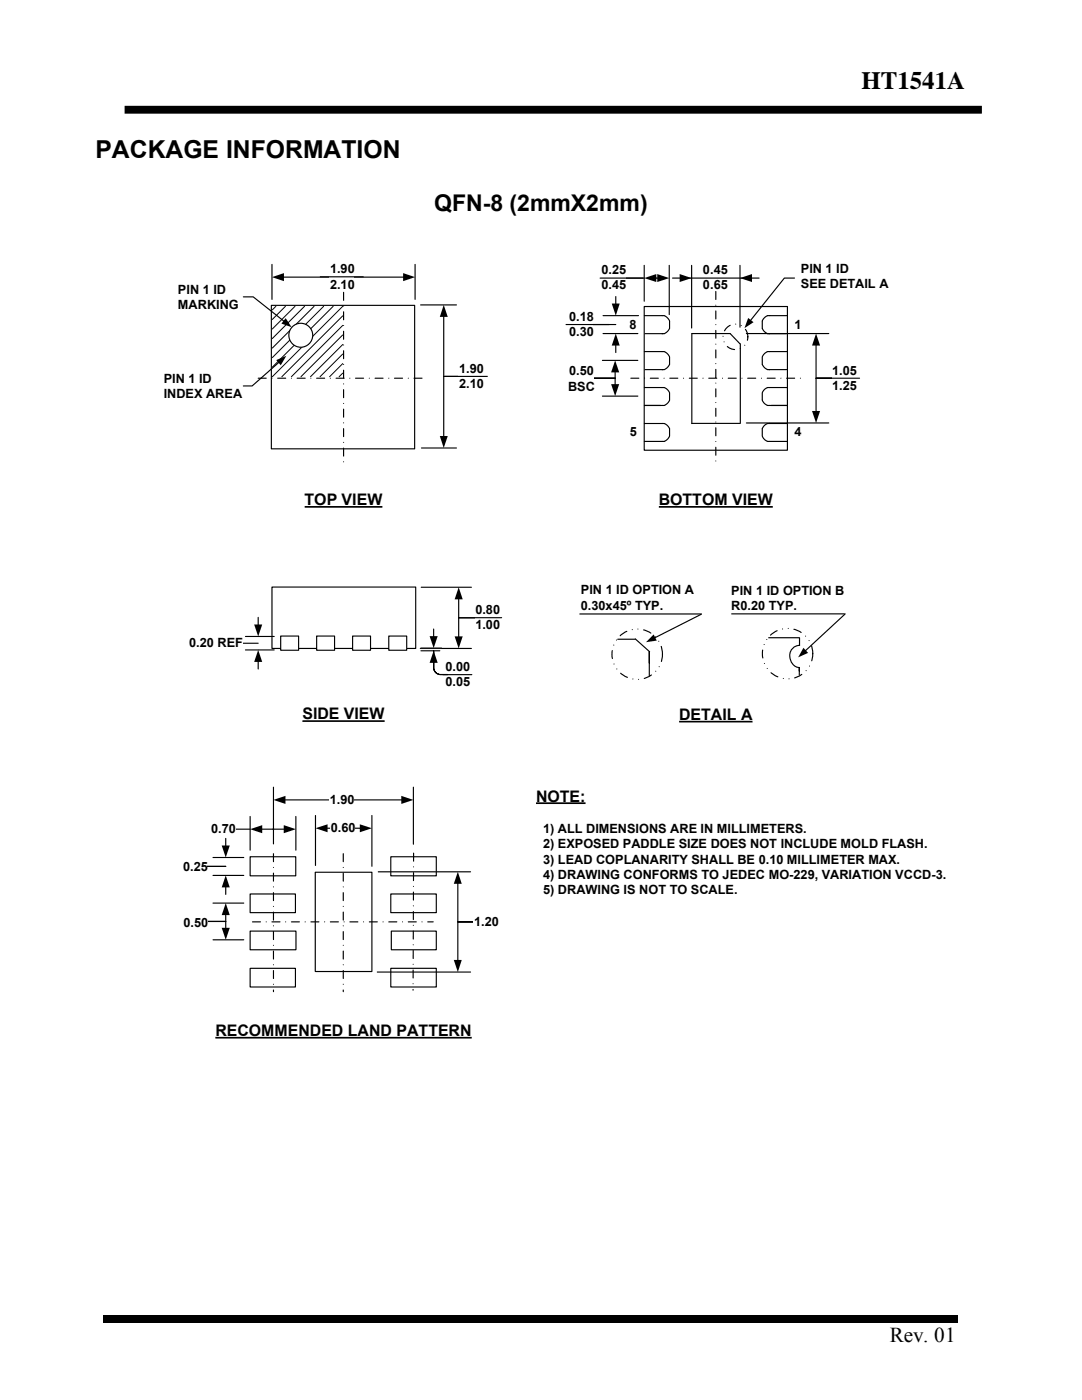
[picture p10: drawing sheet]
<svg xmlns="http://www.w3.org/2000/svg" width="216mm" height="279mm" viewBox="0 0 216 279" stroke-linecap="round" stroke-linejoin="round" font-family="sans-serif">
<path d="M60.8 101.2h15.5" fill="none" stroke="#000" stroke-width=".33"/>
<path d="M164.9 49.7v18.1zM136.1 49.7v17z" fill-rule="evenodd" fill="#fff"/>
<path d="M131.5 101.2h22.7" fill="none" stroke="#000" stroke-width=".33"/>
<g fill="#fff">
<path d="M119.1 96.6h16zM119.1 68.5h16.6z" fill-rule="evenodd"/>
<path d="M82.8 52.8v7zM54.3 52.8v7z" fill-rule="evenodd"/>
</g>
<path d="M54.3 52.8v7zM56.5 55.3h24.1M82.8 52.8v7z" fill="none" stroke="#000" stroke-width=".23"/>
<path d="M54.3 55.3l2.4-.8v1.6zM80.4 54.5l2.4 .8-2.4 .8z" fill="#000"/>
<path d="M65.7 52.3h5v6.1h-5z" fill="#fff"/>
<path d="M147.7 53v12.3zM138 53v12.5z" fill-rule="evenodd" fill="#fff"/>
<path d="M134.2 55.5h1.6M138 53v12.5zM147.7 53v12.3zM149.9 55.5h1.6" fill="none" stroke="#000" stroke-width=".23"/>
<path d="M135.6 54.7l2.4 .8-2.4 .8zM147.7 55.5l2.4-.8v1.6z" fill="#000"/>
<path d="M140.2 52.5h4.9v6h-4.9z" fill="#fff"/>
<path d="M84.1 89.4h7zM83.9 60.9h7.2zM88.5 75.1h5.6z" fill-rule="evenodd" fill="#fff"/>
<path d="M83.9 60.9h7.2zM88.5 63.1v24.1M88.5 75.1h5.6zM84.1 89.4h7z" fill="none" stroke="#000" stroke-width=".23"/>
<path d="M88.5 60.9l.8 2.3h-1.5zM87.8 87h1.5l-.8 2.4z" fill="#000"/>
<path d="M91.5 72.1h4.9v6.1h-4.9z" fill="#fff"/>
<path d="M68.6 58.3v34.2M142.8 58.2v34.4M125.9 75.5h33.9" fill="none" stroke="#000" stroke-width=".23" stroke-dasharray="1.6 1.1 0 1.1"/>
<path d="M148.9 84.4h16.5zM148.9 66.6h16.5zM162.8 75.5h5.8z" fill-rule="evenodd" fill="#fff"/>
<path d="M148.9 66.6h16.5zM162.8 68.7v13.5M162.8 75.5h5.8zM148.9 84.4h16.5z" fill="none" stroke="#000" stroke-width=".23"/>
<path d="M162.8 66.6l.8 2.4h-1.6zM162 82h1.6l-.8 2.4z" fill="#000"/>
<path d="M165.9 72.5h5v6.1h-5z" fill="#fff"/>
<path d="M163 75.5h8.5" fill="none" stroke="#000" stroke-width=".23"/>
<path d="M120.2 79.1h7.1zM120.2 71.9h7.1zM116.1 75.5h6.6h-6.6v.2z" fill-rule="evenodd" fill="#fff"/>
<path d="M116.1 75.5v.2v-.2h6.6zM120.2 79.1h7.1zM120.2 71.9h7.1zM122.7 74.1v2.8" fill="none" stroke="#000" stroke-width=".23"/>
<path d="M122.7 71.9l.8 2.4h-1.6zM121.9 76.7h1.6l-.8 2.4z" fill="#000"/>
<path d="M113.2 72.6h5.4v6.1h-5.4z" fill="#fff"/>
<path d="M120.3 66.6h7zM120.3 63h7.1zM116.1 64.8h6.8z" fill-rule="evenodd" fill="#fff"/>
<path d="M122.9 59.2v1.6M116.1 64.8h6.8zM120.3 66.6h7zM120.3 63h7.1zM122.9 68.7v1.7" fill="none" stroke="#000" stroke-width=".23"/>
<path d="M122.9 66.6l.8 2.4h-1.6zM122.1 60.6h1.6l-.8 2.4z" fill="#000"/>
<path d="M113.5 61.7h4.9v6.1h-4.9z" fill="#fff"/>
<path d="M48.6 59.2h1.9l6.2 4.9" fill="none" stroke="#000" stroke-width=".23"/>
<path d="M57 63.5l1.2 1.8-2-.7z" fill="#000"/>
<path d="M74.2 162.8v10.1zM62.9 162.8v9.9z" fill-rule="evenodd" fill="#fff"/>
<path d="M62.9 162.8v9.9zM65.2 165.3h6.8M74.2 162.8v10.1z" fill="none" stroke="#000" stroke-width=".23"/>
<path d="M62.9 165.3l2.5-.8v1.6zM71.8 164.5l2.4 .8-2.4 .8z" fill="#000"/>
<path d="M65.9 163.8h4.9v3h-4.9z" fill="#fff"/>
<path d="M42.5 187.6h6.1zM42.5 180.2h6.1zM39.2 184l-.1 .3 .1-.3 .1-.1h5.7z" fill-rule="evenodd" fill="#fff"/>
<path d="M39.2 184l5.8-.1h-5.7l-.1 .1-.1 .3zM42.5 187.6h6.1zM42.5 180.2h6.1zM45 182.4v3" fill="none" stroke="#000" stroke-width=".23"/>
<path d="M45 180.2l.8 2.4h-1.6zM44.2 185.2h1.6l-.8 2.4z" fill="#000"/>
<path d="M36.5 182.8h4.9v3.1h-4.9z" fill="#fff"/>
<path d="M42.5 174.7h6.1zM42.5 171.1h6.1zM39.1 173l5.9-.1h-5.9l-.1 .2z" fill-rule="evenodd" fill="#fff"/>
<path d="M39.1 173l5.9-.1h-5.9l-.1 .2zM42.5 174.7h6.1zM42.5 171.1h6.1zM45 167.3v1.6M45 176.9v1.6" fill="none" stroke="#000" stroke-width=".23"/>
<path d="M45 174.7l.8 2.4h-1.6zM44.2 168.7h1.6l-.8 2.4z" fill="#000"/>
<path d="M36.4 171.6h5v3.1h-5z" fill="#fff"/>
<path d="M43 207.1h51.1" fill="none" stroke="#000" stroke-width=".33"/>
<path d="M82.5 157.1v11.4zM54.6 157.1v11.3z" fill-rule="evenodd" fill="#fff"/>
<path d="M54.6 157.1v11.3zM56.8 159.6h23.5M82.5 157.1v11.4z" fill="none" stroke="#000" stroke-width=".23"/>
<path d="M80.1 158.8l2.4 .8-2.4 .8zM54.6 159.6l2.4-.8v1.6z" fill="#000"/>
<path d="M65.7 158.1h5v3.1h-5z" fill="#fff"/>
<path d="M107 160.3h9.8" fill="none" stroke="#000" stroke-width=".33"/>
<path d="M63.9 55.2h8.6M137.1 55.5h11.8M158.5 55.5h-2l-6.8 8.5M88.7 75.1h8.5M112.9 64.8h8.6" fill="none" stroke="#000" stroke-width=".23"/>
<path d="M149.3 63.5l1.1 .8-1.9 1.2z" fill="#000"/>
<path d="M59 162.9v6.8zM49.9 162.9v6.8zM44.6 165.5h5.3z" fill-rule="evenodd" fill="#fff"/>
<path d="M44.6 165.5h5.3zM49.9 162.9v6.8zM52.1 165.5h4.7M59 162.9v6.8z" fill="none" stroke="#000" stroke-width=".23"/>
<path d="M49.9 165.5l2.4-.8v1.6zM56.6 164.7l2.4 .8-2.4 .8z" fill="#000"/>
<path d="M42 164h5v3h-5z" fill="#fff"/>
<g fill="none" stroke="#000" stroke-width=".23" stroke-dasharray="1.6 1.1 0 1.1 0 1.1">
<circle cx="127.2" cy="130.6" r="5"/>
<circle cx="157.1" cy="130.5" r="5"/>
</g>
<path d="M146 122.5h22.5M168.7 122.5l-8 7.4" fill="none" stroke="#000" stroke-width=".23"/>
<path d="M160.3 129.3l.9 1-1.9 .9z" fill="#000"/>
<path d="M135.5 144h14.7" fill="none" stroke="#000" stroke-width=".33"/>
<path d="M133.5 53v9.8zM128.5 53v7.1zM122.5 55.5h6z" fill-rule="evenodd" fill="#fff"/>
<path d="M122.5 55.5h6zM128.5 53v7.1zM130.7 55.5h.6M133.5 53v9.8z" fill="none" stroke="#000" stroke-width=".23"/>
<path d="M128.5 55.5l2.5-.8v1.6zM131.1 54.7l2.4 .8-2.4 .8z" fill="#000"/>
<path d="M119.9 52.5h4.9v6h-4.9z" fill="#fff"/>
<path d="M119.7 55.5h8.6M55.7 72.3l-5.4 4.7h-1.7M128.5 61.2h28.6v28.7h-28.6zM115.7 122.5h24.3M123.3 127.6h3.5M126.8 127.5l2.8 2.6M129.6 132.3v-2.2v4.8M139.9 122.6l-9.3 4.7M153.4 127.3h6.1v1.5a2.24 2.24 0 0 0-1.9 2.2 2.24 2.24 0 0 0 1.9 2.2M159.5 133.9v-.7v1.5" fill="none" stroke="#000" stroke-width=".23"/>
<path d="M55.1 71.9l2-.9-1.1 1.9zM130.4 126.6l.6 1.2-2.1 .4z" fill="#000"/>
<circle cx="146.7" cy="67.2" r="2.51" fill="none" stroke="#000" stroke-width=".23" stroke-dasharray="1.6 1.1 0 1.1 0 1.1"/>
<path d="M134.5 84h9.3zM134.5 67.6h9.3z" fill-rule="evenodd" fill="#fff"/>
<g fill="none" stroke="#000" stroke-width=".23">
<path d="M54.1 60.9h28.6v28.7h-28.6zM128.6 77.3h3.9a1.84 1.84 0 0 1 1.1 1.1v1.4a1.59 1.59 0 0 1-1.5 1.1h-3.5h3.2M128.6 63h3.9a1.93 1.93 0 0 1 1.1 1.1v1.4a1.93 1.93 0 0 1-1.1 1.1h-3.8M128.6 70.2h3.9a1.93 1.93 0 0 1 1.1 1v1.5a1.93 1.93 0 0 1-1.1 1.1h-3.8M138 66.6v17.9M138 66.6h7.7l2 2M147.7 68.6v15.9M157.1 77.3h-3.9a1.73 1.73 0 0 0-1.1 1.1v1.4a1.54 1.54 0 0 0 1.5 1.1h3.5h-3.2M157.1 63h-3.9a1.81 1.81 0 0 0-1.1 1.1v1.4a1.81 1.81 0 0 0 1.1 1.1h3.8M157.1 70.2h-3.9a1.81 1.81 0 0 0-1.1 1v1.5a1.81 1.81 0 0 0 1.1 1.1h3.8M128.6 84.5h3.9a1.84 1.84 0 0 1 1.1 1.1v1.4a1.87 1.87 0 0 1-1.1 1.1h-3.9M138 84.5h9.7"/>
<path d="M157.1 84.5h-3.9a1.73 1.73 0 0 0-1.1 1.1v1.4a1.76 1.76 0 0 0 1.1 1.1h3.9"/>
</g>
<path d="M51.5 75.5h33.4" fill="none" stroke="#000" stroke-width=".23" stroke-dasharray="1.6 1.1 0 1.1"/>
<g fill="none" stroke="#000" stroke-width=".2">
<path d="M55.1 61.1l-.8 .8M57 61.1l-2.7 2.7M58.9 61.1l-4.6 4.6M60.8 61.1l-6.5 6.5M62.7 61.1l-8.4 8.4M64.6 61.1l-10.3 10.3M66.5 61.1l-12.2 12.2M68.4 70.6l-4.6 4.6M68.4 61.1l-14.1 14.1M68.4 74.4l-.8 .8M68.4 64.9l-10.3 10.3M68.4 68.7l-6.5 6.5"/>
<path d="M68.4 72.5l-2.7 2.7M68.4 63l-12.2 12.2M68.4 66.8l-8.4 8.4"/>
</g>
<circle cx="60" cy="66.9" r="2.39" fill="#fff"/>
<circle cx="60" cy="66.9" r="2.39" fill="none" stroke="#000" stroke-width=".23"/>
<path d="M60.3 143.9h16.5" fill="none" stroke="#000" stroke-width=".33"/>
<path d="M83.9 129.4h10.2zM84.1 117.2h10zM91.5 123.3h5.8z" fill-rule="evenodd" fill="#fff"/>
<path d="M84.1 117.2h10zM91.5 119.4v7.8M83.9 129.4h10.2zM91.5 123.3h5.8z" fill="none" stroke="#000" stroke-width=".23"/>
<path d="M91.5 117.2l.8 2.4h-1.6zM90.7 127h1.6l-.8 2.4z" fill="#000"/>
<path d="M94.7 120.3h5v6.1h-5z" fill="#fff"/>
<path d="M88.4 134.6h5.7" fill="none" stroke="#000" stroke-width=".23"/>
<path d="M84 129.9h3.8zM84 129.3h4.1zM86.5 129.9v3.3a1.38 1.38 0 0 0 1.4 1.4h1.4h-1.4a1.38 1.38 0 0 1-1.4-1.4z" fill-rule="evenodd" fill="#fff"/>
<path d="M84 129.9h3.8zM84 129.3h4.1zM86.5 125.5v1.6M86.5 132.1v1.6M86.5 129.9v3.3a1.38 1.38 0 0 0 1.4 1.4h1.4h-1.4a1.38 1.38 0 0 1-1.4-1.4z" fill="none" stroke="#000" stroke-width=".23"/>
<path d="M86.5 129.9l.8 2.4h-1.6zM85.7 127h1.6l-.8 2.3z" fill="#000"/>
<path d="M49 129.7h5.7zM49 127h5.7zM43.1 128.4h8.4z" fill-rule="evenodd" fill="#fff"/>
<path d="M43.1 128.4h8.4zM49 129.7h5.7zM49 127h5.7zM51.5 123.2v1.6M51.5 131.9v1.6" fill="none" stroke="#000" stroke-width=".23"/>
<path d="M51.5 129.7l.8 2.4h-1.6zM50.7 124.6h1.6l-.8 2.4z" fill="#000"/>
<path d="M37.7 126.9h10.7v3h-10.7z" fill="#fff"/>
<path d="M54.3 117.2h28.7v12.2h-28.7zM91.5 123.3h8.6" fill="none" stroke="#000" stroke-width=".23"/>
<g fill="#fff">
<path d="M77.6 127h3.6v2.7h-3.6z"/>
<path d="M70.4 127h3.6v2.7h-3.6z"/>
<path d="M63.2 127h3.6v2.8h-3.6z"/>
<path d="M56 127h3.6v2.7h-3.6z"/>
</g>
<path d="M56 126.9h3.6v2.9h-3.6zM63.2 126.9h3.6v2.9h-3.6zM70.4 126.9h3.5v2.9h-3.5zM77.6 126.9h3.6v2.9h-3.6z" fill="none" stroke="#000" stroke-width=".23"/>
<path d="M75.3 194h18.6zM75.5 174h18.4zM91.4 184h5.7z" fill-rule="evenodd" fill="#fff"/>
<path d="M75.5 174h18.4zM91.4 176.2v15.6M75.3 194h18.6zM91.4 184h5.7z" fill="none" stroke="#000" stroke-width=".23"/>
<path d="M91.4 174l.7 2.4h-1.5zM90.6 191.6h1.5l-.7 2.4z" fill="#000"/>
<path d="M94.5 182.4h4.9v3.1h-4.9z" fill="#fff"/>
<path d="M60.8 192.3h9.7zM60.8 175.3h9.7z" fill-rule="evenodd" fill="#fff"/>
<path d="M54.6 170.4v27.5M68.5 170.4v27.5M82.5 170.3l-.1 27.3M50.4 184h36" fill="none" stroke="#000" stroke-width=".23" stroke-dasharray="1.6 1.1 0 1.1"/>
<path d="M49.9 178.4h9v3.7h-9zM49.9 171h9.1v3.8h-9.1zM62.9 174.1h11.3v19.8h-11.3zM78 178.4h9.1v3.7h-9.1zM78 171h9.1v3.8h-9.1zM49.9 185.8h9.2v3.7h-9.2zM49.9 193.3h9v3.7h-9zM78 193.3h9.1v3.7h-9.1zM78.1 185.8h9v3.7h-9z" fill="none" stroke="#000" stroke-width=".23"/>
<path d="M24.9 21.9h171" fill="none" stroke="#000" stroke-width="1.6" stroke-linecap="butt"/>
<path d="M20.5 262.4h170.5v1.6h-170.5z" fill="#000"/>
<text font-size="5" x="171.9" y="17.8">HT1541A</text>
<text font-size="4.9" x="19" y="31.5">PACKAGE INFORMATION</text>
<text font-size="4.6" x="86.7" y="42.2">QFN-8 (2mmX2mm)</text>
<text font-size="4.2" x="177.5" y="267.8">Rev. 01</text>
<g font-size="3.2">
<text x="60.8" y="100.8">TOP VIEW</text>
<text x="131.4" y="100.8">BOTTOM VIEW</text>
<text x="60.3" y="143.6">SIDE VIEW</text>
<text x="135.5" y="143.7">DETAIL A</text>
<text x="107" y="160">NOTE:</text>
<text x="43" y="206.8">RECOMMENDED LAND PATTERN</text>
</g>
<g font-size="2.5">
<text x="35.5" y="58.7">PIN 1 ID</text>
<text x="65.8" y="54.5">1.90</text>
<text x="65.8" y="57.6">2.10</text>
<text x="120" y="54.7">0.25</text>
<text x="120" y="57.8">0.45</text>
<text x="140.3" y="54.7">0.45</text>
<text x="140.3" y="57.8">0.65</text>
<text x="159.8" y="54.4">PIN 1 ID</text>
<text x="159.8" y="57.4">SEE DETAIL A</text>
<text x="35.5" y="61.7">MARKING</text>
<text x="113.6" y="64">0.18</text>
<text x="125.6" y="65.6">8</text>
<text x="158.5" y="65.6">1</text>
<text x="113.6" y="67.1">0.30</text>
<text x="32.7" y="76.5">PIN 1 ID</text>
<text x="91.6" y="74.4">1.90</text>
<text x="91.6" y="77.4">2.10</text>
<text x="113.3" y="77.9">BSC</text>
<text x="113.6" y="74.9">0.50</text>
<text x="166.1" y="74.8">1.05</text>
<text x="166.1" y="77.8">1.25</text>
<text x="32.7" y="79.5">INDEX AREA</text>
<text x="125.7" y="87.1">5</text>
<text x="158.5" y="87.1">4</text>
<text x="115.9" y="118.6">PIN 1 ID OPTION A</text>
<text x="145.9" y="118.7">PIN 1 ID OPTION B</text>
<text x="94.8" y="122.5">0.80</text>
<text x="94.8" y="125.6">1.00</text>
<text x="115.9" y="121.7">0.30x45º TYP.</text>
<text x="145.9" y="121.8">R0.20 TYP.</text>
<text x="37.8" y="129.1">0.20 REF</text>
<text x="88.9" y="133.9">0.00</text>
<text x="88.9" y="137">0.05</text>
<text x="65.8" y="160.4">1.90</text>
<text x="42.1" y="166.2">0.70</text>
<text x="66" y="166.1">0.60</text>
<text x="108.4" y="166.2">1) ALL DIMENSIONS ARE IN MILLIMETERS.</text>
<text x="36.6" y="173.9">0.25</text>
<text x="108.4" y="169.3">2) EXPOSED PADDLE SIZE DOES NOT INCLUDE MOLD FLASH.</text>
<text x="108.4" y="172.3">3) LEAD COPLANARITY SHALL BE 0.10 MILLIMETER MAX.</text>
<text x="108.4" y="175.4">4) DRAWING CONFORMS TO JEDEC MO-229, VARIATION VCCD-3.</text>
<text x="108.4" y="178.4">5) DRAWING IS NOT TO SCALE.</text>
<text x="36.6" y="185.1">0.50</text>
<text x="94.6" y="184.7">1.20</text>
</g>
</svg>
